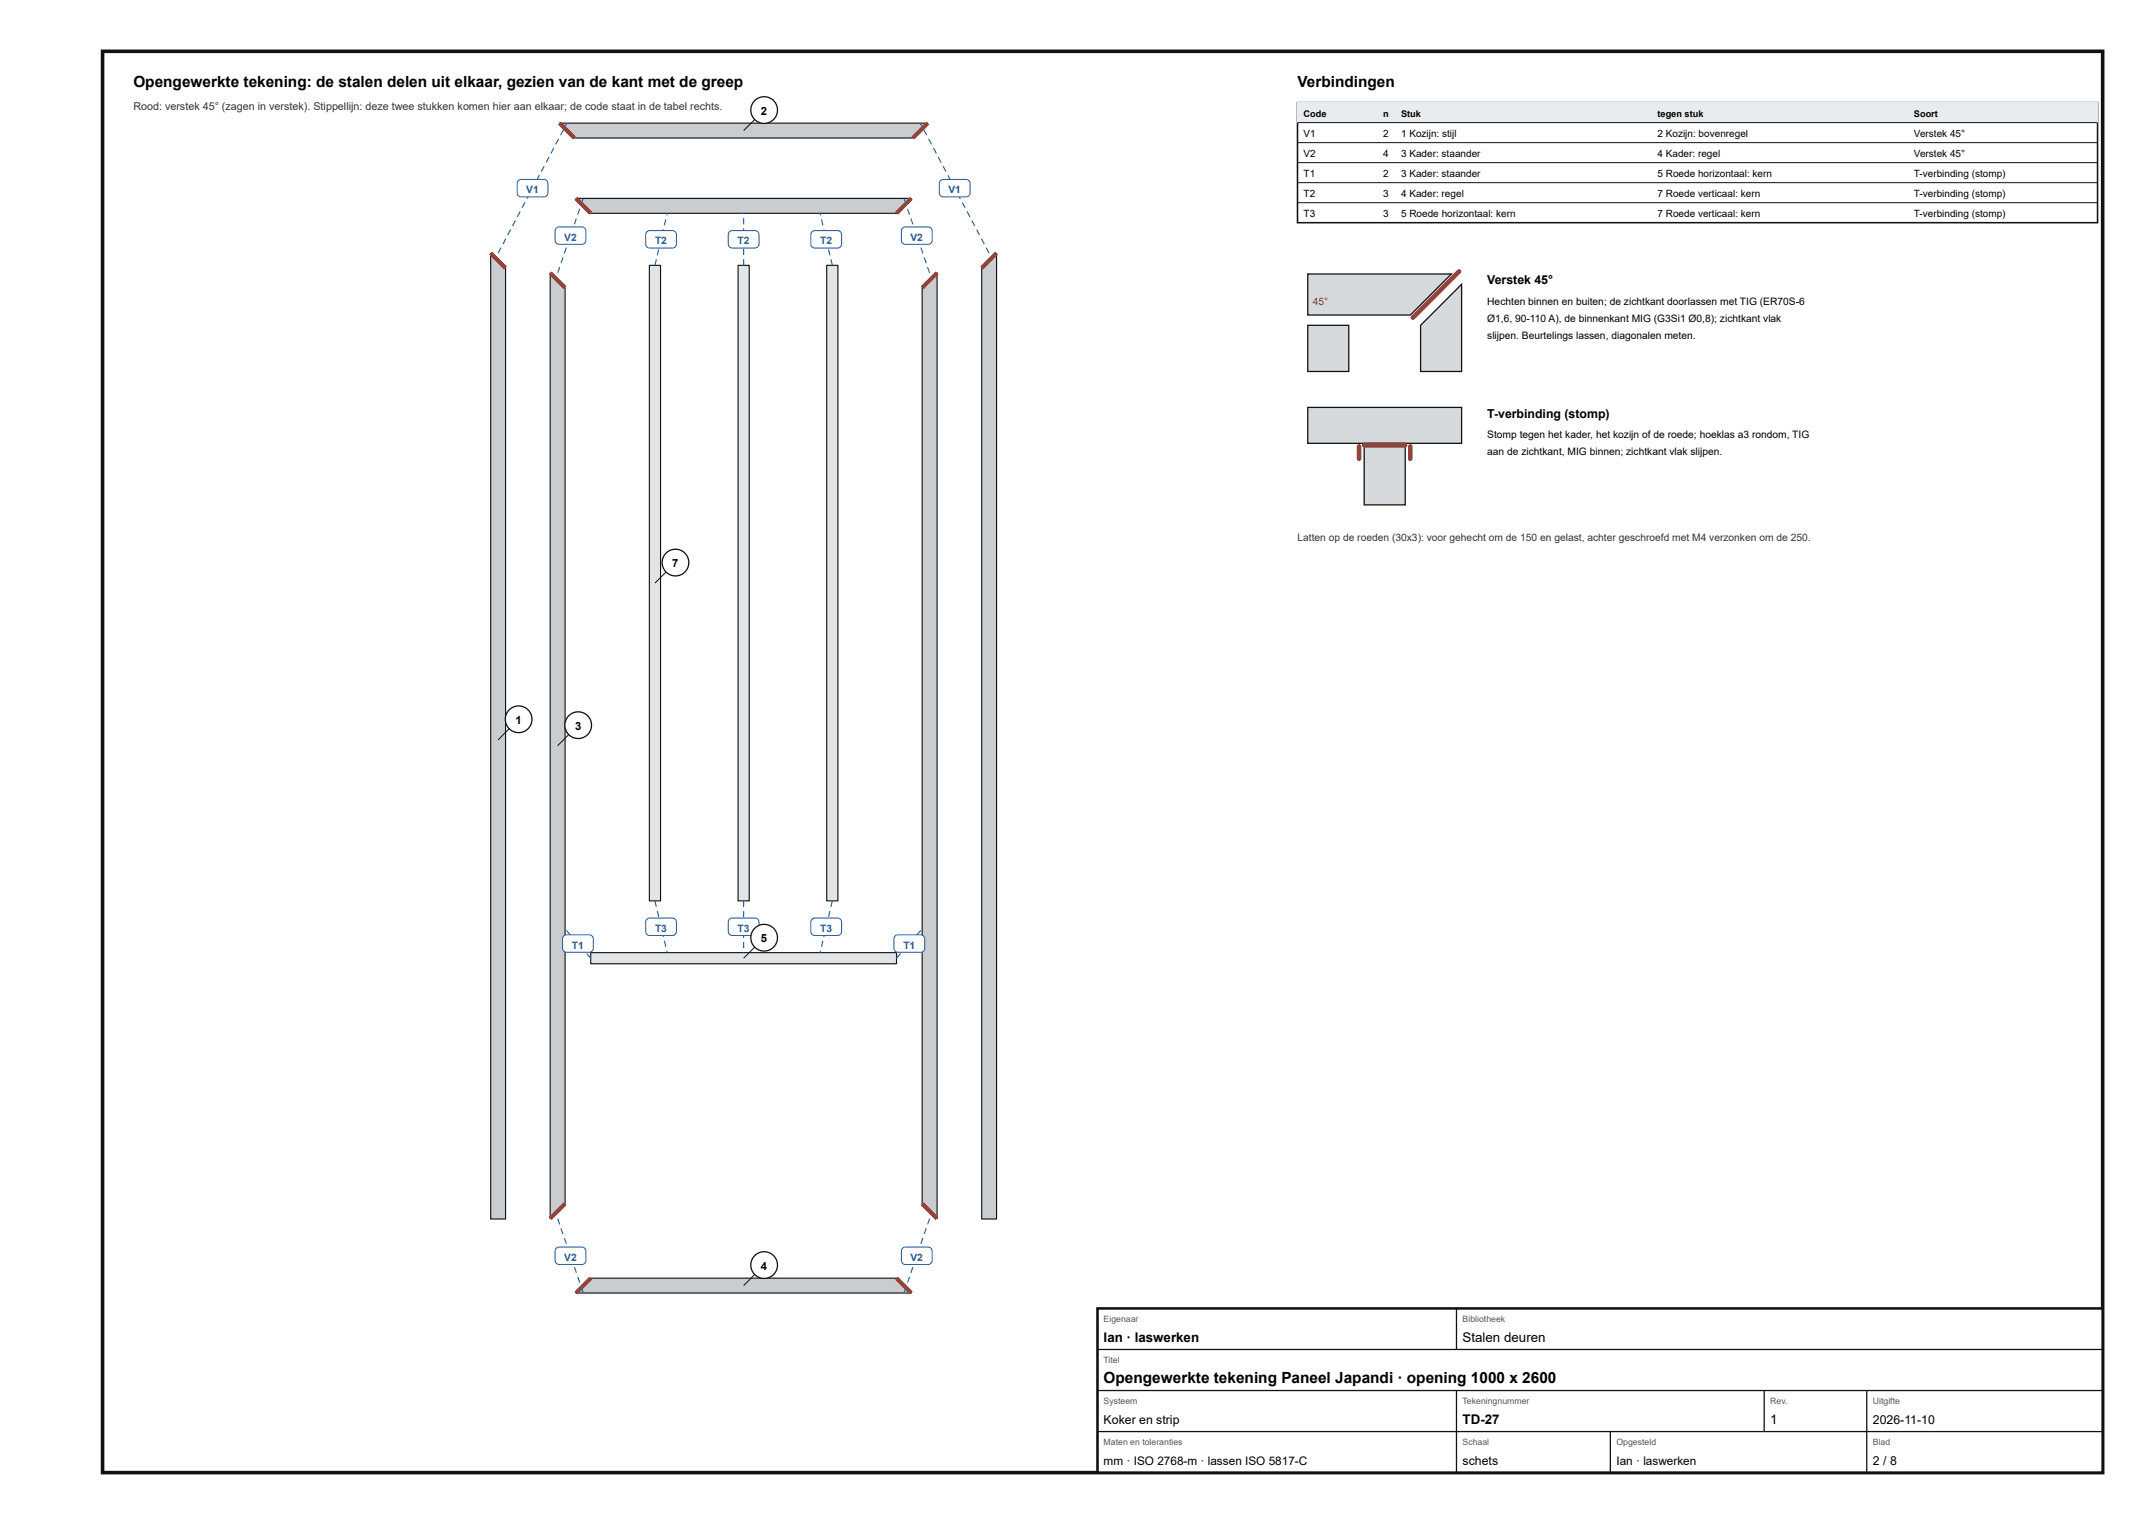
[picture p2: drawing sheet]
<svg xmlns="http://www.w3.org/2000/svg" width="420mm" height="297mm" viewBox="0 0 420 297" stroke-linecap="round" stroke-linejoin="round" font-family="sans-serif">
<path d="M20 10h390v277h-390z" fill="none" stroke="#111" stroke-width=".7" stroke-linecap="butt"/>
<path d="M95.7 49.3l2.9 2.9v185.4h-2.9z" fill="#c9cdd0"/>
<path d="M95.7 49.3l2.9 2.9v185.4h-2.9z" fill="none" stroke="#111" stroke-width=".22"/>
<path d="M95.7 49.3l2.9 2.9" fill="none" stroke="#c0392b" stroke-width=".8" stroke-linecap="butt"/>
<path d="M191.4 52.2l2.9-2.9v188.3h-2.9z" fill="#c9cdd0"/>
<path d="M191.4 52.2l2.9-2.9v188.3h-2.9z" fill="none" stroke="#111" stroke-width=".22"/>
<path d="M194.3 49.3l-2.9 2.9" fill="none" stroke="#c0392b" stroke-width=".8" stroke-linecap="butt"/>
<path d="M109.1 24h71.8l-2.9 2.9h-66z" fill="#c9cdd0"/>
<path d="M109.1 24h71.8l-2.9 2.9h-66z" fill="none" stroke="#111" stroke-width=".22"/>
<path d="M109.1 24l2.9 2.9M180.9 24l-2.9 2.9" fill="none" stroke="#c0392b" stroke-width=".8" stroke-linecap="butt"/>
<path d="M107.3 53.2l2.9 2.9v178.5l-2.9 2.9z" fill="#c9cdd0"/>
<path d="M107.3 53.2l2.9 2.9v178.5l-2.9 2.9z" fill="none" stroke="#111" stroke-width=".22"/>
<path d="M107.3 53.2l2.9 2.9M110.2 234.6l-2.9 2.9" fill="none" stroke="#c0392b" stroke-width=".8" stroke-linecap="butt"/>
<path d="M179.8 56.1l2.9-2.9v184.3l-2.9-2.9z" fill="#c9cdd0"/>
<path d="M179.8 56.1l2.9-2.9v184.3l-2.9-2.9z" fill="none" stroke="#111" stroke-width=".22"/>
<path d="M182.7 53.2l-2.9 2.9M179.8 234.6l2.9 2.9" fill="none" stroke="#c0392b" stroke-width=".8" stroke-linecap="butt"/>
<path d="M112.3 252l2.9-2.9h59.6l2.9 2.9z" fill="#c9cdd0"/>
<path d="M112.3 252l2.9-2.9h59.6l2.9 2.9z" fill="none" stroke="#111" stroke-width=".22"/>
<path d="M115.2 249.1l-2.9 2.9M174.8 249.1l2.9 2.9" fill="none" stroke="#c0392b" stroke-width=".8" stroke-linecap="butt"/>
<path d="M112.3 38.7h65.4l-2.9 2.9h-59.6z" fill="#c9cdd0"/>
<path d="M112.3 38.7h65.4l-2.9 2.9h-59.6z" fill="none" stroke="#111" stroke-width=".22"/>
<path d="M112.3 38.7l2.9 2.9M177.7 38.7l-2.9 2.9" fill="none" stroke="#c0392b" stroke-width=".8" stroke-linecap="butt"/>
<path d="M115.2 185.7h59.6v2.1h-59.6z" fill="#e2e5e7"/>
<path d="M115.2 185.7h59.6v2.1h-59.6z" fill="none" stroke="#111" stroke-width=".22"/>
<path d="M126.6 51.7h2.2v123.9h-2.2z" fill="#e2e5e7"/>
<path d="M126.6 51.7h2.2v123.9h-2.2z" fill="none" stroke="#111" stroke-width=".22"/>
<path d="M143.9 51.7h2.2v123.9h-2.2z" fill="#e2e5e7"/>
<path d="M143.9 51.7h2.2v123.9h-2.2z" fill="none" stroke="#111" stroke-width=".22"/>
<path d="M161.2 51.7h2.2v123.9h-2.2z" fill="#e2e5e7"/>
<path d="M161.2 51.7h2.2v123.9h-2.2z" fill="none" stroke="#111" stroke-width=".22"/>
<path d="M97.6 48.2l.2 .1-.6 1.1-.2-.1zM98.5 46.5l.2 .1-.5 1-.2-.1zM99.5 44.7l.2 .1-.6 1.1-.2-.1zM100.4 42.9l.2 .1-.6 1.1-.2-.1zM101.3 41.2l.2 .1-.5 1-.2-.1zM102.3 39.4l.2 .1-.6 1.1-.2-.1zM103.2 37.6l.2 .1-.6 1.1-.2-.1zM104.1 35.9l.2 .1-.5 1-.2-.1zM105.1 34.1l.2 .1-.6 1.1-.2-.2zM106 32.3l.2 .1-.5 1.1-.2-.1zM107 30.6l.1 .1-.5 1-.2-.1zM107.9 28.8l.2 .1-.6 1-.2-.1zM108.8 27l.2 .1-.5 1.1-.2-.1zM109.8 25.3l.2 .1-.6 1-.2-.1zM110.5 23.9l.1 .2-.3 .5-.2-.1z" fill="#1f5fa8"/>
<path d="M101.1 35.2l.5-.2h4.4a.8 .8 0 0 1 .8 .8v1.8a.8 .8 0 0 1-.8 .8h-4.4a.8 .8 0 0 1-.8-.8l.1-2z" fill="#fff"/>
<path d="M101.1 35.2l.5-.2h4.4a.8 .8 0 0 1 .8 .8v1.8a.8 .8 0 0 1-.8 .8h-4.4a.8 .8 0 0 1-.8-.8l.1-2z" fill="none" stroke="#1f5fa8" stroke-width=".2"/>
<path d="M192.2 48.3l.2-.1 .6 1.1-.2 .1zM191.3 46.6l.2-.1 .5 1-.2 .1zM190.3 44.8l.2-.1 .6 1.1-.2 .1zM189.4 43l.2-.1 .6 1.1-.2 .1zM188.5 41.3l.2-.1 .5 1-.2 .1zM187.5 39.5l.2-.1 .6 1.1-.2 .1zM186.6 37.7l.2-.1 .5 1.1-.1 .1zM185.7 36l.2-.1 .5 1-.2 .1zM184.7 34.2l.2-.1 .6 1-.2 .2zM183.8 32.4l.2-.1 .5 1.1-.2 .1zM182.8 30.7l.2-.1 .6 1-.2 .1zM181.9 28.9l.2-.1 .6 1-.2 .1zM181 27.1l.2-.1 .5 1.1-.2 .1zM180 25.4l.2-.1 .6 1-.2 .1zM179.4 24.1l.1-.2 .4 .6-.2 .1z" fill="#1f5fa8"/>
<path d="M183.4 35.2l.6-.2h4.4a.8 .8 0 0 1 .8 .8v1.8a.8 .8 0 0 1-.8 .8h-4.4a.8 .8 0 0 1-.8-.8v-2z" fill="#fff"/>
<path d="M183.4 35.2l.6-.2h4.4a.8 .8 0 0 1 .8 .8v1.8a.8 .8 0 0 1-.8 .8h-4.4a.8 .8 0 0 1-.8-.8v-2z" fill="none" stroke="#1f5fa8" stroke-width=".2"/>
<path d="M108.6 237.5h.2l.4 1.1-.2 .1zM109.3 239.4l.2-.1 .4 1.2-.2 .1zM109.9 241.3l.2-.1 .4 1.2h-.2zM110.6 243.2l.2-.1 .4 1.2h-.2zM111.2 245.1l.2-.1 .4 1.2h-.2zM111.9 247l.2-.1 .4 1.1-.2 .1zM112.5 248.9l.3-.1 .3 1.1-.2 .1zM113.2 250.8l.2-.1 .4 1.1-.2 .1z" fill="#1f5fa8"/>
<path d="M108.5 243.3l.5-.3h4.4a.8 .8 0 0 1 .8 .8v1.8a.8 .8 0 0 1-.8 .8h-4.4a.8 .8 0 0 1-.8-.8l.1-1.9z" fill="#fff"/>
<path d="M108.5 243.3l.5-.3h4.4a.8 .8 0 0 1 .8 .8v1.8a.8 .8 0 0 1-.8 .8h-4.4a.8 .8 0 0 1-.8-.8l.1-1.9z" fill="none" stroke="#1f5fa8" stroke-width=".2"/>
<path d="M109 52l.2 .1-.4 1.1-.2-.1zM109.7 50.1l.2 .1-.4 1.1h-.2zM110.3 48.2l.2 .1-.4 1.1h-.2zM111 46.3l.2 .1-.4 1.1h-.2zM111.6 44.4l.2 .1-.4 1.2-.2-.1zM112.3 42.6h.2l-.4 1.2-.2-.1zM112.9 40.7h.2l-.3 1.2-.3-.1zM113.6 38.8h.2l-.4 1.2-.2-.1z" fill="#1f5fa8"/>
<path d="M108.5 44.5l.5-.3h4.4a.8 .8 0 0 1 .8 .8v1.8a.8 .8 0 0 1-.8 .8h-4.4a.8 .8 0 0 1-.8-.8l.1-1.9z" fill="#fff"/>
<path d="M108.5 44.5l.5-.3h4.4a.8 .8 0 0 1 .8 .8v1.8a.8 .8 0 0 1-.8 .8h-4.4a.8 .8 0 0 1-.8-.8l.1-1.9z" fill="none" stroke="#1f5fa8" stroke-width=".2"/>
<path d="M181.2 237.5h.2l-.4 1.2-.2-.1zM180.5 239.3l.2 .1-.4 1.2-.2-.1zM179.9 241.2l.2 .1-.4 1.1h-.2zM179.2 243.1l.2 .1-.4 1.1h-.2zM178.5 245l.3 .1-.4 1.1h-.2zM177.9 246.9l.2 .1-.4 1.1-.2-.1zM177.2 248.8l.3 .1-.4 1.1-.2-.1zM176.6 250.7l.2 .1-.4 1.1-.2-.1z" fill="#1f5fa8"/>
<path d="M176 243.3l.6-.3h4.4a.8 .8 0 0 1 .8 .8v1.8a.8 .8 0 0 1-.8 .8h-4.4a.8 .8 0 0 1-.8-.8v-1.9z" fill="#fff"/>
<path d="M176 243.3l.6-.3h4.4a.8 .8 0 0 1 .8 .8v1.8a.8 .8 0 0 1-.8 .8h-4.4a.8 .8 0 0 1-.8-.8v-1.9z" fill="none" stroke="#1f5fa8" stroke-width=".2"/>
<path d="M180.8 52.1l.2-.1 .4 1.1-.2 .1zM180.1 50.2l.2-.1 .4 1.2h-.2zM179.5 48.3l.2-.1 .4 1.2h-.2zM178.8 46.4l.2-.1 .4 1.2h-.2zM178.2 44.5l.2-.1 .4 1.2-.2 .1zM177.5 42.6h.2l.4 1.1-.2 .1zM176.9 40.7h.2l.4 1.1-.3 .1zM176.2 38.8h.2l.4 1.1-.2 .1z" fill="#1f5fa8"/>
<path d="M176 44.5l.6-.3h4.4a.8 .8 0 0 1 .8 .8v1.8a.8 .8 0 0 1-.8 .8h-4.4a.8 .8 0 0 1-.8-.8v-1.9z" fill="#fff"/>
<path d="M176 44.5l.6-.3h4.4a.8 .8 0 0 1 .8 .8v1.8a.8 .8 0 0 1-.8 .8h-4.4a.8 .8 0 0 1-.8-.8v-1.9z" fill="none" stroke="#1f5fa8" stroke-width=".2"/>
<path d="M114.3 185.9l.2-.1 .8 .9-.2 .1zM113 184.4l.2-.1 .8 .9-.2 .1zM111.7 182.9l.1-.1 .8 .9-.1 .1zM110.4 181.4l.1-.1 .8 .9-.1 .1z" fill="#1f5fa8"/>
<path d="M109.9 182.4l.6-.2h4.4a.8 .8 0 0 1 .8 .8v1.8a.8 .8 0 0 1-.8 .8h-4.4a.8 .8 0 0 1-.8-.8v-2z" fill="#fff"/>
<path d="M109.9 182.4l.6-.2h4.4a.8 .8 0 0 1 .8 .8v1.8a.8 .8 0 0 1-.8 .8h-4.4a.8 .8 0 0 1-.8-.8v-2z" fill="none" stroke="#1f5fa8" stroke-width=".2"/>
<path d="M175.5 185.8l.2 .1-.8 .9-.2-.1zM176.8 184.3l.2 .1-.8 .9-.2-.1zM178.1 182.8l.2 .1-.8 .9-.1-.1zM179.5 181.3l.1 .1-.8 .9-.1-.1z" fill="#1f5fa8"/>
<path d="M174.5 182.4l.6-.2h4.4a.8 .8 0 0 1 .8 .8v1.8a.8 .8 0 0 1-.8 .8h-4.4a.8 .8 0 0 1-.8-.8v-2z" fill="#fff"/>
<path d="M174.5 182.4l.6-.2h4.4a.8 .8 0 0 1 .8 .8v1.8a.8 .8 0 0 1-.8 .8h-4.4a.8 .8 0 0 1-.8-.8v-2z" fill="none" stroke="#1f5fa8" stroke-width=".2"/>
<path d="M127.6 175.6l.2-.1 .3 1.2-.2 .1zM128.1 177.5h.2l.3 1.2h-.3zM128.5 179.5l.2-.1 .3 1.2-.2 .1zM129 181.4h.2l.3 1.2h-.2zM129.4 183.4l.3-.1 .2 1.2h-.2zM129.9 185.3h.2l.1 .3-.2 .1z" fill="#1f5fa8"/>
<path d="M126.1 179.2l.6-.3h4.4a.8 .8 0 0 1 .8 .8v1.8a.8 .8 0 0 1-.8 .8h-4.4a.8 .8 0 0 1-.8-.8v-1.9z" fill="#fff"/>
<path d="M126.1 179.2l.6-.3h4.4a.8 .8 0 0 1 .8 .8v1.8a.8 .8 0 0 1-.8 .8h-4.4a.8 .8 0 0 1-.8-.8v-1.9z" fill="none" stroke="#1f5fa8" stroke-width=".2"/>
<path d="M127.9 50.5l.2 .1-.3 1.1h-.2zM128.3 48.6h.2l-.2 1.2-.2-.1zM128.8 46.6l.2 .1-.3 1.1h-.2zM129.2 44.7h.3l-.3 1.2-.2-.1zM129.7 42.7l.2 .1-.3 1.1h-.2zM130 41.5l.2 .1-.1 .4-.2-.1z" fill="#1f5fa8"/>
<path d="M126.1 45.2l.6-.3h4.4a.8 .8 0 0 1 .8 .8v1.8a.8 .8 0 0 1-.8 .8h-4.4a.8 .8 0 0 1-.8-.8v-1.9z" fill="#fff"/>
<path d="M126.1 45.2l.6-.3h4.4a.8 .8 0 0 1 .8 .8v1.8a.8 .8 0 0 1-.8 .8h-4.4a.8 .8 0 0 1-.8-.8v-1.9z" fill="none" stroke="#1f5fa8" stroke-width=".2"/>
<path d="M144.9 175.6h.2v1.2h-.2zM144.9 177.6h.2v1.2h-.2zM144.9 179.6h.2v1.2h-.2zM144.9 181.6h.2v1.2h-.2zM144.9 183.6h.2v1.2h-.2zM144.9 185.6l.2 .1z" fill="#1f5fa8"/>
<path d="M142.2 179.2l.6-.3h4.4a.8 .8 0 0 1 .8 .8v1.8a.8 .8 0 0 1-.8 .8h-4.4a.8 .8 0 0 1-.8-.8v-1.9z" fill="#fff"/>
<path d="M142.2 179.2l.6-.3h4.4a.8 .8 0 0 1 .8 .8v1.8a.8 .8 0 0 1-.8 .8h-4.4a.8 .8 0 0 1-.8-.8v-1.9z" fill="none" stroke="#1f5fa8" stroke-width=".2"/>
<path d="M144.9 50.5h.2v1.2h-.2zM144.9 48.5h.2v1.2h-.2zM144.9 46.5h.2v1.2h-.2zM144.9 44.5h.2v1.2h-.2zM144.9 42.5h.2v1.2h-.2zM144.9 41.6h.2v.1h-.2z" fill="#1f5fa8"/>
<path d="M142.2 45.2l.6-.3h4.4a.8 .8 0 0 1 .8 .8v1.8a.8 .8 0 0 1-.8 .8h-4.4a.8 .8 0 0 1-.8-.8v-1.9z" fill="#fff"/>
<path d="M142.2 45.2l.6-.3h4.4a.8 .8 0 0 1 .8 .8v1.8a.8 .8 0 0 1-.8 .8h-4.4a.8 .8 0 0 1-.8-.8v-1.9z" fill="none" stroke="#1f5fa8" stroke-width=".2"/>
<path d="M162.2 175.5l.2 .1-.3 1.2-.2-.1zM161.7 177.5h.2l-.2 1.2h-.3zM161.3 179.4l.2 .1-.3 1.2-.2-.1zM160.8 181.4h.2l-.3 1.2h-.2zM160.3 183.3l.3 .1-.3 1.1h-.2zM159.9 185.3h.2l-.1 .4-.2-.1z" fill="#1f5fa8"/>
<path d="M158.3 179.2l.6-.3h4.4a.8 .8 0 0 1 .8 .8v1.8a.8 .8 0 0 1-.8 .8h-4.4a.8 .8 0 0 1-.8-.8v-1.9z" fill="#fff"/>
<path d="M158.3 179.2l.6-.3h4.4a.8 .8 0 0 1 .8 .8v1.8a.8 .8 0 0 1-.8 .8h-4.4a.8 .8 0 0 1-.8-.8v-1.9z" fill="none" stroke="#1f5fa8" stroke-width=".2"/>
<path d="M161.9 50.6l.2-.1 .3 1.2h-.2zM161.5 48.6h.2l.2 1.1-.2 .1zM161 46.7l.2-.1 .3 1.2h-.2zM160.5 44.7h.3l.2 1.1-.2 .1zM160.1 42.8l.2-.1 .3 1.2h-.2zM159.8 41.6l.2-.1 .1 .4-.2 .1z" fill="#1f5fa8"/>
<path d="M158.3 45.2l.6-.3h4.4a.8 .8 0 0 1 .8 .8v1.8a.8 .8 0 0 1-.8 .8h-4.4a.8 .8 0 0 1-.8-.8v-1.9z" fill="#fff"/>
<path d="M158.3 45.2l.6-.3h4.4a.8 .8 0 0 1 .8 .8v1.8a.8 .8 0 0 1-.8 .8h-4.4a.8 .8 0 0 1-.8-.8v-1.9z" fill="none" stroke="#1f5fa8" stroke-width=".2"/>
<path d="M99.3 142l-2.2 2.2" fill="none" stroke="#111" stroke-width=".19"/>
<circle cx="101.1" cy="140.2" r="2.6" fill="#fff"/>
<circle cx="101.1" cy="140.2" r="2.6" fill="none" stroke="#111" stroke-width=".25"/>
<path d="M147.2 23.3l-2.2 2.2" fill="none" stroke="#111" stroke-width=".19"/>
<circle cx="149" cy="21.5" r="2.6" fill="#fff"/>
<circle cx="149" cy="21.5" r="2.6" fill="none" stroke="#111" stroke-width=".25"/>
<path d="M110.9 143.1l-2.2 2.2" fill="none" stroke="#111" stroke-width=".19"/>
<circle cx="112.7" cy="141.3" r="2.6" fill="#fff"/>
<circle cx="112.7" cy="141.3" r="2.6" fill="none" stroke="#111" stroke-width=".25"/>
<path d="M147.2 248.3l-2.2 2.2" fill="none" stroke="#111" stroke-width=".19"/>
<circle cx="149" cy="246.5" r="2.6" fill="#fff"/>
<circle cx="149" cy="246.5" r="2.6" fill="none" stroke="#111" stroke-width=".25"/>
<path d="M147.2 184.5l-2.2 2.2" fill="none" stroke="#111" stroke-width=".19"/>
<circle cx="149" cy="182.7" r="2.6" fill="#fff"/>
<circle cx="149" cy="182.7" r="2.6" fill="none" stroke="#111" stroke-width=".25"/>
<path d="M129.9 111.4l-2.2 2.2" fill="none" stroke="#111" stroke-width=".19"/>
<circle cx="131.7" cy="109.6" r="2.6" fill="#fff"/>
<circle cx="131.7" cy="109.6" r="2.6" fill="none" stroke="#111" stroke-width=".25"/>
<path d="M253 20h156v23.4h-156z" fill="none" stroke="#111" stroke-width=".3"/>
<path d="M253 20h156v3.9h-156z" fill="#e9ecee"/>
<path d="M253 23.9h156M253 27.8h156M253 31.7h156M253 35.6h156M253 39.5h156" fill="none" stroke="#111" stroke-width=".19"/>
<path d="M255 53.4h28l-8 8h-20z" fill="#d7dadc"/>
<path d="M255 53.4h28l-8 8h-20z" fill="none" stroke="#111" stroke-width=".25"/>
<path d="M255 63.4h8v9h-8z" fill="#d7dadc"/>
<path d="M255 63.4h8v9h-8z" fill="none" stroke="#111" stroke-width=".25"/>
<path d="M285 55.4v17h-8v-9z" fill="#d7dadc"/>
<path d="M285 55.4v17h-8v-9z" fill="none" stroke="#111" stroke-width=".25"/>
<path d="M284.5 52.9l-9 9" fill="none" stroke="#c0392b" stroke-width=".9"/>
<path d="M255 79.4h30v7h-30z" fill="#d7dadc"/>
<path d="M255 79.4h30v7h-30z" fill="none" stroke="#111" stroke-width=".25"/>
<path d="M266 86.4h8v12h-8z" fill="#d7dadc"/>
<path d="M266 86.4h8v12h-8z" fill="none" stroke="#111" stroke-width=".25"/>
<path d="M265 87v2.4M266 86.8h8M275 87v2.4" fill="none" stroke="#c0392b" stroke-width=".9"/>
<path d="M214 255h196v32h-196z" fill="#fff"/>
<path d="M214 255h196v32h-196z" fill="none" stroke="#111" stroke-width=".5"/>
<path d="M284 255v8M214 263h196M214 271h196M214 279h196M284 271v16M314 279v8M344 271v8M364 271v16" fill="none" stroke="#111" stroke-width=".25"/>
<g font-size="3">
<text x="26" y="17">Opengewerkte tekening: de stalen delen uit elkaar, gezien van de kant met de greep</text>
<text x="253" y="17">Verbindingen</text>
<text x="215.2" y="269.6">Opengewerkte tekening Paneel Japandi · opening 1000 x 2600</text>
</g>
<g font-size="2.6">
<text x="215.2" y="261.6">Ian · laswerken</text>
<text x="285.2" y="261.6">Stalen deuren</text>
<text x="285.2" y="277.6">TD-27</text>
<text x="345.2" y="277.6">1</text>
</g>
<g font-size="2.4">
<text x="290" y="55.4">Verstek 45°</text>
<text x="290" y="81.4">T-verbinding (stomp)</text>
<text x="215.2" y="277.6">Koker en strip</text>
<text x="365.2" y="277.6">2026-11-10</text>
<text x="285.2" y="285.6">schets</text>
<text x="365.2" y="285.6">2 / 8</text>
</g>
<g font-size="2.3">
<text x="215.2" y="285.6">mm · ISO 2768-m · lassen ISO 5817-C</text>
<text x="315.2" y="285.6">Ian · laswerken</text>
</g>
<g font-size="2.2">
<text x="148.4" y="22.3">2</text>
<text x="131.1" y="110.5">7</text>
<text x="100.5" y="141.1">1</text>
<text x="112.1" y="142.2">3</text>
<text x="148.4" y="183.6">5</text>
<text x="148.4" y="247.4">4</text>
</g>
<text font-size="2.1" fill="#333" x="26" y="21.5">Rood: verstek 45° (zagen in verstek). Stippellijn: deze twee stukken komen hier aan elkaar; de code staat in de tabel rechts.</text>
<g font-size="2" fill="#1f5fa8">
<text x="102.6" y="37.7">V1</text>
<text x="184.9" y="37.7">V1</text>
<text x="110" y="46.9">V2</text>
<text x="127.7" y="47.6">T2</text>
<text x="143.8" y="47.6">T2</text>
<text x="159.9" y="47.6">T2</text>
<text x="177.5" y="46.9">V2</text>
<text x="111.5" y="184.9">T1</text>
<text x="127.7" y="181.6">T3</text>
<text x="143.8" y="181.6">T3</text>
<text x="159.9" y="181.6">T3</text>
<text x="176.1" y="184.9">T1</text>
<text x="110" y="245.7">V2</text>
<text x="177.5" y="245.7">V2</text>
</g>
<text font-size="2" fill="#c0392b" x="256" y="59.4">45°</text>
<g font-size="2">
<text x="290" y="59.4">Hechten binnen en buiten; de zichtkant doorlassen met TIG (ER70S-6</text>
<text x="290" y="62.7">Ø1,6, 90-110 A), de binnenkant MIG (G3Si1 Ø0,8); zichtkant vlak</text>
<text x="290" y="66">slijpen. Beurtelings lassen, diagonalen meten.</text>
<text x="290" y="85.4">Stomp tegen het kader, het kozijn of de roede; hoeklas a3 rondom, TIG</text>
<text x="290" y="88.7">aan de zichtkant, MIG binnen; zichtkant vlak slijpen.</text>
</g>
<text font-size="2" fill="#333" x="253" y="105.4">Latten op de roeden (30x3): voor gehecht om de 150 en gelast, achter geschroefd met M4 verzonken om de 250.</text>
<g font-size="1.9">
<text x="254.2" y="26.6">V1</text>
<text x="269.7" y="26.6">2</text>
<text x="273.2" y="26.6">1 Kozijn: stijl</text>
<text x="323.2" y="26.6">2 Kozijn: bovenregel</text>
<text x="373.2" y="26.6">Verstek 45°</text>
<text x="254.2" y="30.5">V2</text>
<text x="254.2" y="34.4">T1</text>
<text x="269.7" y="30.5">4</text>
<text x="269.7" y="34.4">2</text>
<text x="273.2" y="30.5">3 Kader: staander</text>
<text x="273.2" y="34.4">3 Kader: staander</text>
<text x="323.2" y="30.5">4 Kader: regel</text>
<text x="323.2" y="34.4">5 Roede horizontaal: kern</text>
<text x="373.2" y="30.5">Verstek 45°</text>
<text x="373.2" y="34.4">T-verbinding (stomp)</text>
<text x="254.2" y="38.3">T2</text>
<text x="269.7" y="38.3">3</text>
<text x="273.2" y="38.3">4 Kader: regel</text>
<text x="323.2" y="38.3">7 Roede verticaal: kern</text>
<text x="373.2" y="38.3">T-verbinding (stomp)</text>
<text x="254.2" y="42.2">T3</text>
<text x="269.7" y="42.2">3</text>
<text x="273.2" y="42.2">5 Roede horizontaal: kern</text>
<text x="323.2" y="42.2">7 Roede verticaal: kern</text>
<text x="373.2" y="42.2">T-verbinding (stomp)</text>
</g>
<g font-size="1.8">
<text x="254.2" y="22.7">Code</text>
<text x="269.7" y="22.7">n</text>
<text x="273.2" y="22.7">Stuk</text>
<text x="323.2" y="22.7">tegen stuk</text>
<text x="373.2" y="22.7">Soort</text>
</g>
<g font-size="1.7" fill="#555">
<text x="215.2" y="257.6">Eigenaar</text>
<text x="285.2" y="257.6">Bibliotheek</text>
<text x="215.2" y="265.6">Titel</text>
<text x="215.2" y="273.6">Systeem</text>
<text x="285.2" y="273.6">Tekeningnummer</text>
<text x="345.2" y="273.6">Rev.</text>
<text x="365.2" y="273.6">Uitgifte</text>
<text x="215.2" y="281.6">Maten en toleranties</text>
<text x="285.2" y="281.6">Schaal</text>
<text x="315.2" y="281.6">Opgesteld</text>
<text x="365.2" y="281.6">Blad</text>
</g>
</svg>
